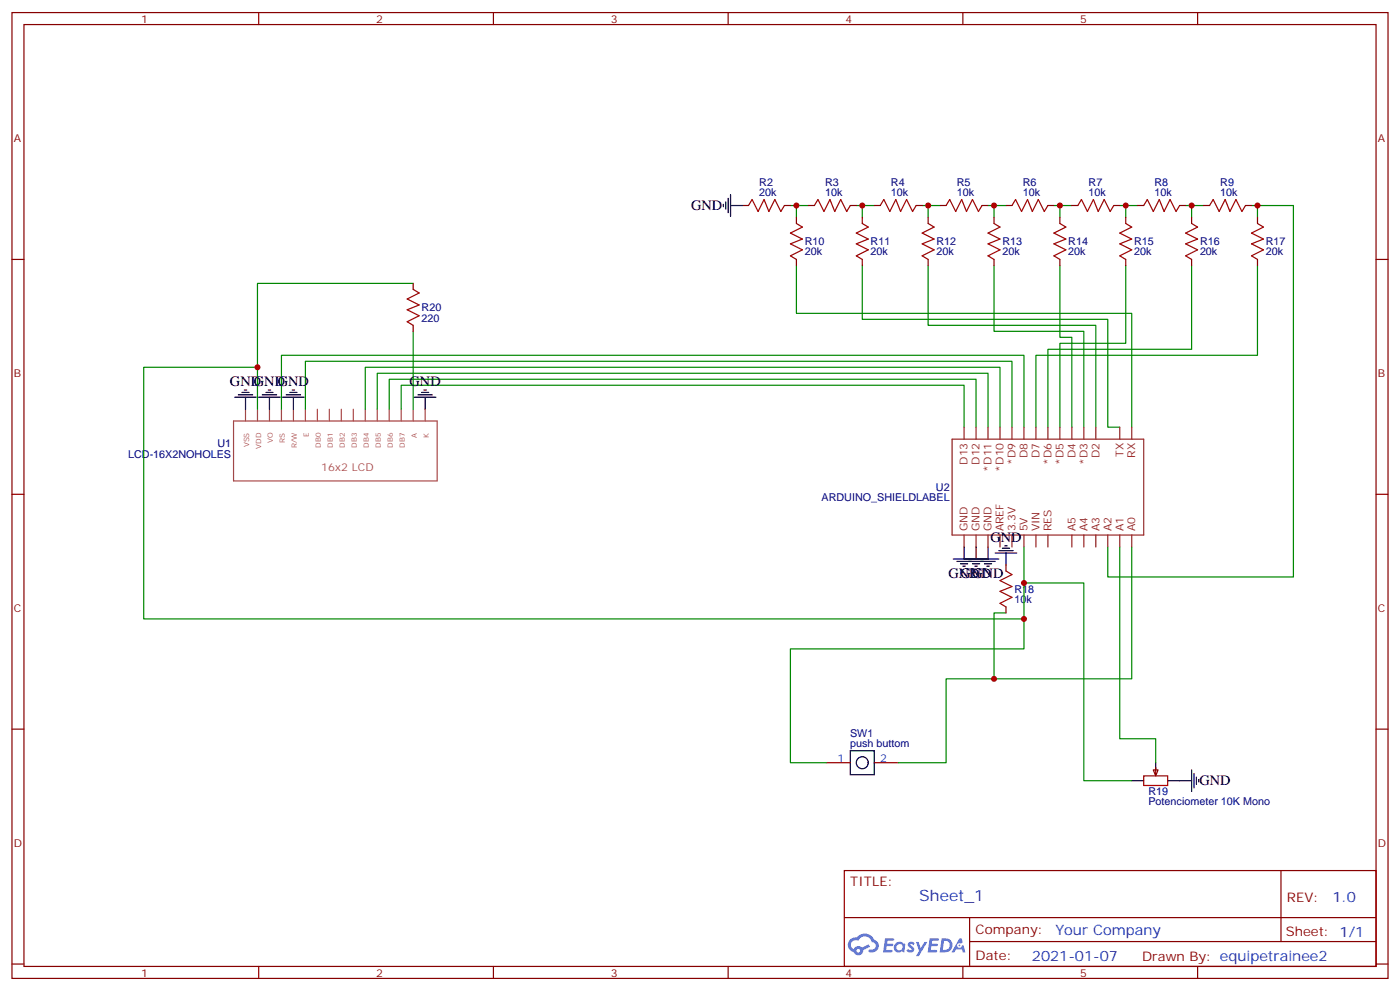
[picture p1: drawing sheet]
<svg xmlns="http://www.w3.org/2000/svg" width="412mm" height="292mm" viewBox="0 0 412 292" stroke-linecap="round" stroke-linejoin="round" font-family="sans-serif">
<g fill="none" stroke="#870000" stroke-width=".35">
<path d="M3.5 3.7h405.4v284.3h-405.4zM7.1 7.2h398.2v277.3h-398.2zM76.2 3.7v3.5M145.3 3.7v3.5M214.5 3.7v3.5M283.6 3.7v3.5M352.8 3.7v3.5M3.5 76.4h3.6M405.3 76.4h3.6M3.5 145.5h3.6M405.3 145.5h3.6M3.5 214.7h3.6"/>
<path d="M405.3 214.7h3.6M248.7 256.3h156.6v28.2h-156.6zM377.3 256.3v20.9M248.7 270.1h156.5M285.6 277.2h119.6M285.6 270.1v14.2M3.5 283.8h3.6M76.2 284.5v3.5M145.3 284.5v3.5M214.5 284.5v3.5M283.6 284.5v3.5M352.8 284.5v3.5"/>
<path d="M405.3 283.8h3.6"/>
</g>
<g fill="#5487ff">
<path d="M267.7 277.5a1.22 1.22 0 0 1 1.7 .2l-.4 .6a.47 .47 0 0 0-.3-.4 .47 .47 0 0 0-.5 .2l.1 .2a1.14 1.14 0 0 1 .8 1.8 1.14 1.14 0 0 1-1.9 0l-.2-.2 .5-.6 .7 .5a.29 .29 0 0 0 .3-.3 .29 .29 0 0 0-.2-.3 1.04 1.04 0 0 1-.6-1.7z"/>
<path d="M260.7 276.2h2.4l.3 .2-.2 .5-1.8 .1-.1 .8h1.5l.3 .4-.3 .4h-1.6l-.2 1.1h1.7l.2 .3-.2 .3-2.6 .1z"/>
<path d="M273.8 276.2h2.4l.3 .2-.1 .5-1.8 .1-.2 .8h1.6l.3 .4-.4 .4-1.6-.1-.1 1.1 1.7 .1 .2 .3-.2 .3-2.6 .1z"/>
<path d="M282.6 276.2h.7l.3 1.3-.6 .3a.69 .69 0 0 0-1 .3 .69 .69 0 0 0 .4 .9 .69 .69 0 0 0 .9-.6l.5-.2 .6 2.2h-.8l-.2-.9h-1.8l-.5 .9h-.8z"/>
<path d="M269.8 277.3h.8l.6 1.8 1.1-1.8h.9l-2.6 4.2h-.8l.9-1.5z"/>
<path d="M277.4 276.2l-.6 4.2h1.3a2.11 2.11 0 0 0 2.5-2.1 2.11 2.11 0 0 0-2.5-2.1zM278.1 277a1.39 1.39 0 0 1 1.7 1.4 1.39 1.39 0 0 1-1.8 1.2h-.3z"/>
<path d="M263.7 277.8a1.54 1.54 0 0 0-.1 2.2 1.54 1.54 0 0 0 2.2 .1l.6 .3 .3-2.3-.2-.3h-.4a1.49 1.49 0 0 0-2.4 0zM264 278.8a.94 .94 0 0 1 1.8 0 .94 .94 0 0 1-1.8 0z"/>
<path d="M250.4 276.6a2.18 2.18 0 0 0 1.1 3.7 1.44 1.44 0 0 0 1.6 .9 1.44 1.44 0 0 0 1.2-1.4l2-1.1-.5-.7-1.9 1a1.47 1.47 0 0 0-2.4 .4 1.39 1.39 0 0 1-.7-1.9 1.39 1.39 0 0 1 2-.5 2.12 2.12 0 0 1 2.2-1.3 2.12 2.12 0 0 1 1.9 1.7 1.14 1.14 0 0 1 1.1 1.4 1.14 1.14 0 0 1-1.7 .7 .43 .43 0 0 0-.5 .4 .43 .43 0 0 0 .4 .5 1.98 1.98 0 0 0 2.5-1.2 1.98 1.98 0 0 0-1.2-2.6 3.1 3.1 0 0 0-5.3-.6l-.9 .1zM252.3 279.9a.55 .55 0 0 1 1.1 0 .55 .55 0 0 1-1.1 0z"/>
<circle cx="282.6" cy="278.3" r=".26"/>
</g>
<g fill="none" stroke="#a64a4a" stroke-width=".35">
<path d="M68.8 123.9h60v17.7h-60zM72.3 120.5v3.4M75.8 120.5v3.4M79.4 120.5v3.4M82.9 120.5v3.4M86.4 120.5v3.4M90 120.5v3.4M93.5 120.5v3.4M97 120.5v3.4M100.5 120.5v3.4M104.1 120.5v3.4M107.6 120.5v3.4"/>
<path d="M111.1 120.5v3.4M114.7 120.5v3.4M118.2 120.5v3.4M121.7 120.5v3.4M125.2 120.5v3.4"/>
</g>
<g fill="none" stroke="#000" stroke-width=".35">
<path d="M213.8 59.4v2.2M214.5 58.4v4.2M215.2 57.3v6.4M213.1 60.1v.8M215.2 60.5h3.5M69.1 116.9h6.4M70.2 116.2h4.2M71.3 115.5h2.1M72 114.8h.7M72.3 116.9v3.6M76.2 116.9h6.3M77.3 116.2h4.2"/>
<path d="M78.3 115.5h2.1M79 114.8h.7M79.4 116.9v3.6M83.3 116.9h6.3M84.3 116.2h4.2M85.4 115.5h2.1M86.1 114.8h.7M86.4 116.9v3.6M122.1 116.9h6.3M123.1 116.2h4.3M124.2 115.5h2.1M124.9 114.8h.7"/>
<path d="M125.2 116.9v3.6M280.8 164.6h13.4M281.9 165.3h11.3M282.9 166h2.1M283.6 166.7h.7M284 161v3.6M286.5 166h2.1M287.2 166.7h.7M287.5 161v3.6M290 166h2.1M290.7 166.7h.7M291 161v3.6"/>
<path d="M293.2 162.8h6.3M294.2 162.1h4.2M295.3 161.4h2.1M296 160.7h.7M296.3 162.8v3.5M250.5 221h7v7.1h-7zM333.4 229.8h3.5M340.4 224.5v1.8M344 229.8h7M351 226.7v6.3M351.7 227.7v4.3M352.4 228.8v2.1"/>
<path d="M353.1 229.5v.7"/>
<circle cx="254" cy="224.5" r="1.76"/>
</g>
<g fill="none" stroke="#870000" stroke-width=".35">
<path d="M218.7 60.5h1.8M231.1 60.5h1.7M234.6 64v1.8M234.6 76.4v1.7M238.1 60.5h1.8M250.5 60.5h1.7M254 64v1.8M254 76.4v1.7M257.5 60.5h1.8M269.9 60.5h1.7M273.4 64v1.8M273.4 76.4v1.7"/>
<path d="M276.9 60.5h1.8M289.3 60.5h1.7M292.8 64v1.8M292.8 76.4v1.7M296.3 60.5h1.8M308.7 60.5h1.7M312.2 64v1.8M312.2 76.4v1.7M315.7 60.5h1.8M328.1 60.5h1.7M331.6 64v1.8M331.6 76.4v1.7"/>
<path d="M335.1 60.5h1.8M347.5 60.5h1.7M351 64v1.8M351 76.4v1.7M354.5 60.5h1.8M366.9 60.5h1.8M370.4 64v1.8M370.4 76.4v1.7M121.7 83.4v1.8M121.7 95.8v1.7M296.3 166.3v1.8M296.3 178.7v1.7"/>
<path d="M243.4 224.5h7.1M257.5 224.5h7.1M339.7 226.7h1.4l-.7 1.7zM340.4 226v2.1"/>
</g>
<g fill="none" stroke="#a10000" stroke-width=".35">
<path d="M220.5 60.5l1-1.8 1.8 3.6 1.8-3.6 1.4 3.6 1.7-3.6 1.8 3.6 1.1-1.8M234.6 65.8l1.8 1.1-3.6 1.7 3.6 1.8-3.6 1.4 3.6 1.8-3.6 1.7 1.8 1.1M239.9 60.5l1-1.8 1.8 3.6 1.8-3.6 1.4 3.6 1.7-3.6 1.8 3.6 1.1-1.8M254 65.8l1.8 1.1-3.6 1.7 3.6 1.8-3.6 1.4 3.6 1.8-3.6 1.7 1.8 1.1M259.3 60.5l1-1.8 1.8 3.6 1.8-3.6 1.4 3.6 1.8-3.6 1.7 3.6 1.1-1.8M273.4 65.8l1.8 1.1-3.6 1.7 3.6 1.8-3.6 1.4 3.6 1.8-3.6 1.7 1.8 1.1M278.7 60.5l1.1-1.8 1.7 3.6 1.8-3.6 1.4 3.6 1.8-3.6 1.7 3.6 1.1-1.8M292.8 65.8l1.8 1.1-3.6 1.7 3.6 1.8-3.6 1.4 3.6 1.8-3.6 1.7 1.8 1.1M298.1 60.5l1.1-1.8 1.7 3.6 1.8-3.6 1.4 3.6 1.8-3.6 1.7 3.6 1.1-1.8M312.2 65.8l1.8 1.1-3.6 1.7 3.6 1.8-3.6 1.4 3.6 1.8-3.6 1.7 1.8 1.1M317.5 60.5l1.1-1.8 1.7 3.6 1.8-3.6 1.4 3.6 1.8-3.6 1.7 3.6 1.1-1.8M331.6 65.8l1.8 1.1-3.6 1.7 3.6 1.8-3.6 1.4 3.6 1.8-3.6 1.7 1.8 1.1"/>
<path d="M336.9 60.5l1.1-1.8 1.7 3.6 1.8-3.6 1.4 3.6 1.8-3.6 1.7 3.6 1.1-1.8M351 65.8l1.8 1.1-3.6 1.7 3.6 1.8-3.6 1.4 3.6 1.8-3.6 1.7 1.8 1.1M356.3 60.5l1.1-1.8 1.7 3.6 1.8-3.6 1.4 3.6 1.8-3.6 1.7 3.6 1.1-1.8M370.4 65.8l1.8 1.1-3.5 1.7 3.5 1.8-3.5 1.4 3.5 1.8-3.5 1.7 1.7 1.1M121.7 85.2l1.8 1.1-3.6 1.7 3.6 1.8-3.6 1.4 3.6 1.8-3.6 1.7 1.8 1.1M296.3 168.1l1.8 1.1-3.5 1.7 3.5 1.8-3.5 1.4 3.5 1.8-3.5 1.7 1.7 1.1M336.9 228.4h7.1v2.8h-7.1z"/>
</g>
<g fill="none" stroke="#008700" stroke-width=".35">
<path d="M232.8 60.5h5.3M234.6 78.1v14.2h98.8v33.5M234.6 60.5v3.5M252.2 60.5h5.3M254 78.1v15.9h72.3v31.8h3.5M254 60.5v3.5M271.6 60.5h5.3M273.4 78.1v17.7h49.4v30M273.4 60.5v3.5M291 60.5h5.3M292.8 78.1v19.4h26.5v28.3M292.8 60.5v3.5"/>
<path d="M310.4 60.5h5.3M312.2 78.1v21.2h3.5v26.5M312.2 60.5v3.5M329.8 60.5h5.3M331.6 78.1v23h-19.4v24.7M331.6 60.5v3.5M349.2 60.5h1.8v3.5M351 78.1v24.7h-42.3v23M351 60.5h3.5M368.7 60.5h1.7v3.5M370.4 60.5h10.6v109.4h-54.7v-8.9M370.4 78.1v26.5h-65.2v21.2"/>
<path d="M121.7 83.4h-45.9v37.1M121.7 97.5v23M75.8 108.1h-33.5v74.1h259.3v-21.2M82.9 120.5v-15.9h218.7v21.2M90 120.5v-14.1h208.1v19.4M107.6 120.5v-12.4h187v17.7M111.1 120.5v-10.6h179.9v15.9M114.7 120.5v-8.8h172.8v14.1M118.2 120.5v-7.1h165.8v12.4M301.6 171.6h17.7v58.2h14.1M329.8 161v56.5h10.6v7M333.4 161v38.8h-54.7v24.7h-14.1"/>
<path d="M296.3 180.4h-3.5v19.4M301.6 182.2v8.8h-68.8v33.5h10.6"/>
</g>
<g fill="none" stroke="#8c2424" stroke-width=".35">
<path d="M280.5 129.3h56.4v28.2h-56.4zM284 125.8v3.5M287.5 125.8v3.5M291 125.8v3.5M294.6 125.8v3.5M298.1 125.8v3.5M301.6 125.8v3.5M305.2 125.8v3.5M308.7 125.8v3.5M312.2 125.8v3.5M315.7 125.8v3.5M319.3 125.8v3.5"/>
<path d="M322.8 125.8v3.5M329.8 125.8v3.5M333.4 125.8v3.5M284 157.5v3.5M287.5 157.5v3.5M291 157.5v3.5M294.6 157.5v3.5M298.1 157.5v3.5M301.6 157.5v3.5M305.2 157.5v3.5M308.7 157.5v3.5M315.7 157.5v3.5"/>
<path d="M319.3 157.5v3.5M322.8 157.5v3.5M326.3 157.5v3.5M329.8 157.5v3.5M333.4 157.5v3.5"/>
</g>
<g fill="#c00">
<circle cx="75.8" cy="108.1" r=".88"/>
<circle cx="301.6" cy="171.6" r=".88"/>
<circle cx="292.8" cy="199.8" r=".88"/>
<circle cx="301.6" cy="182.2" r=".88"/>
<circle cx="370.4" cy="60.5" r=".88"/>
<circle cx="351" cy="60.5" r=".88"/>
<circle cx="331.6" cy="60.5" r=".88"/>
<circle cx="312.2" cy="60.5" r=".88"/>
<circle cx="292.8" cy="60.5" r=".88"/>
<circle cx="273.4" cy="60.5" r=".88"/>
<circle cx="254" cy="60.5" r=".88"/>
<circle cx="234.6" cy="60.5" r=".88"/>
</g>
<text font-size="4.6" fill="#00f" x="270.8" y="265.3">Sheet_1</text>
<g font-size="4.2">
<text x="203.6" y="61.9">GND</text>
<text x="67.7" y="113.6">GND</text>
<text x="74.8" y="113.6">GND</text>
<text x="81.9" y="113.6">GND</text>
<text x="120.7" y="113.6">GND</text>
<text x="291.8" y="159.6">GND</text>
<text x="279.4" y="170.2">GND</text>
<text x="282.9" y="170.2">GND</text>
<text x="286.5" y="170.2">GND</text>
<text x="353.3" y="231.2">GND</text>
</g>
<g font-size="4.2" fill="#00f">
<text x="392.5" y="265.6">1.0</text>
<text x="310.9" y="275.1">Your Company</text>
<text x="304" y="282.9">2021-01-07</text>
</g>
<g font-size="3.9" fill="#800">
<text x="250.5" y="260.9">TITLE:</text>
<text x="379.1" y="265.6">REV:</text>
<text x="287.4" y="275.1">Company:</text>
<text x="378.7" y="275.7">Sheet: 1/1</text>
<text x="287.4" y="282.8">Date:</text>
<text x="336.4" y="282.8">Drawn By: equipetrainee2</text>
</g>
<g font-size="3.2" fill="#800">
<text x="41.6" y="6.7">1</text>
<text x="110.8" y="6.7">2</text>
<text x="179.9" y="6.7">3</text>
<text x="249.1" y="6.7">4</text>
<text x="318.2" y="6.7">5</text>
<text x="4.1" y="41.8">A</text>
<text x="405.9" y="41.8">A</text>
<text x="4.1" y="110.9">B</text>
<text x="405.9" y="110.9">B</text>
<text x="4.1" y="180.1">C</text>
<text x="405.9" y="180.1">C</text>
<text x="4.1" y="249.2">D</text>
<text x="405.9" y="249.2">D</text>
<text x="41.6" y="287.5">1</text>
<text x="110.8" y="287.5">2</text>
<text x="179.9" y="287.5">3</text>
<text x="249.1" y="287.5">4</text>
<text x="318.2" y="287.5">5</text>
</g>
<g font-size="3.2" fill="#000080">
<text x="223.7" y="57.7">20k</text>
<text x="223.7" y="54.7">R2</text>
<text x="243.1" y="57.7">10k</text>
<text x="243.1" y="54.7">R3</text>
<text x="262.5" y="57.7">10k</text>
<text x="262.5" y="54.7">R4</text>
<text x="281.9" y="57.7">10k</text>
<text x="281.9" y="54.7">R5</text>
<text x="301.3" y="57.7">10k</text>
<text x="301.3" y="54.7">R6</text>
<text x="320.7" y="57.7">10k</text>
<text x="320.7" y="54.7">R7</text>
<text x="340.1" y="57.7">10k</text>
<text x="340.1" y="54.7">R8</text>
<text x="359.5" y="57.7">10k</text>
<text x="359.5" y="54.7">R9</text>
<text x="237.1" y="75.2">20k</text>
<text x="237.1" y="72.3">R10</text>
<text x="256.5" y="75.2">20k</text>
<text x="256.5" y="72.3">R11</text>
<text x="275.9" y="75.2">20k</text>
<text x="275.9" y="72.3">R12</text>
<text x="295.3" y="75.2">20k</text>
<text x="295.3" y="72.3">R13</text>
<text x="314.7" y="75.2">20k</text>
<text x="314.7" y="72.3">R14</text>
<text x="334.1" y="75.2">20k</text>
<text x="334.1" y="72.3">R15</text>
<text x="353.5" y="75.2">20k</text>
<text x="353.5" y="72.3">R16</text>
<text x="372.9" y="75.2">20k</text>
<text x="372.9" y="72.3">R17</text>
<text x="124.2" y="94.7">220</text>
<text x="124.2" y="91.5">R20</text>
<text x="64" y="131.7">U1</text>
<text x="37.7" y="134.9">LCD-16X2NOHOLES</text>
<text x="242" y="147.6">ARDUINO_SHIELDLABEL</text>
<text x="275.7" y="144.5">U2</text>
<text x="298.8" y="177.6">10k</text>
<text x="298.8" y="174.4">R18</text>
<text x="250.4" y="219.8">push buttom</text>
<text x="250.4" y="216.9">SW1</text>
<text x="338.3" y="237">Potenciometer 10K Mono</text>
<text x="338.3" y="234.1">R19</text>
</g>
<g font-size="3.2" fill="#8d2323">
<text x="285" y="136.8" transform="rotate(-90 285 136.8)">D13</text>
<text x="288.6" y="136.8" transform="rotate(-90 288.6 136.8)">D12</text>
<text x="299.2" y="136.8" transform="rotate(-90 299.2 136.8)">*D9</text>
<text x="302.7" y="134.8" transform="rotate(-90 302.7 134.8)">D8</text>
<text x="306.2" y="134.8" transform="rotate(-90 306.2 134.8)">D7</text>
<text x="309.7" y="136.8" transform="rotate(-90 309.7 136.8)">*D6</text>
<text x="313.3" y="136.8" transform="rotate(-90 313.3 136.8)">*D5</text>
<text x="316.8" y="134.8" transform="rotate(-90 316.8 134.8)">D4</text>
<text x="320.3" y="136.8" transform="rotate(-90 320.3 136.8)">*D3</text>
<text x="323.8" y="134.8" transform="rotate(-90 323.8 134.8)">D2</text>
<text x="330.9" y="134.5" transform="rotate(-90 330.9 134.5)">TX</text>
<text x="334.4" y="134.7" transform="rotate(-90 334.4 134.7)">RX</text>
<text x="292.1" y="138.8" transform="rotate(-90 292.1 138.8)">*D11</text>
<text x="295.6" y="138.8" transform="rotate(-90 295.6 138.8)">*D10</text>
<text x="285" y="156.5" transform="rotate(-90 285 156.5)">GND</text>
<text x="288.6" y="156.5" transform="rotate(-90 288.6 156.5)">GND</text>
<text x="292.1" y="156.5" transform="rotate(-90 292.1 156.5)">GND</text>
<text x="295.6" y="156.5" transform="rotate(-90 295.6 156.5)">AREF</text>
<text x="299.2" y="156.5" transform="rotate(-90 299.2 156.5)">3.3V</text>
<text x="302.7" y="156.5" transform="rotate(-90 302.7 156.5)">5V</text>
<text x="306.2" y="156.5" transform="rotate(-90 306.2 156.5)">VIN</text>
<text x="309.7" y="156.5" transform="rotate(-90 309.7 156.5)">RES</text>
<text x="316.8" y="156.5" transform="rotate(-90 316.8 156.5)">A5</text>
<text x="320.3" y="156.5" transform="rotate(-90 320.3 156.5)">A4</text>
<text x="323.8" y="156.5" transform="rotate(-90 323.8 156.5)">A3</text>
<text x="327.4" y="156.5" transform="rotate(-90 327.4 156.5)">A2</text>
<text x="330.9" y="156.5" transform="rotate(-90 330.9 156.5)">A1</text>
<text x="334.4" y="156.5" transform="rotate(-90 334.4 156.5)">A0</text>
</g>
<text font-size="3.2" fill="#a54b4b" x="94.6" y="138.8">16x2 LCD</text>
<g font-size="3.2" fill="#00f">
<text x="246.7" y="224.2">1</text>
<text x="259.3" y="224.2">2</text>
</g>
<g font-size="2.1" fill="#a54b4b">
<text x="73.4" y="131.7" transform="rotate(-90 73.4 131.7)">VSS</text>
<text x="80.4" y="130.5" transform="rotate(-90 80.4 130.5)">VO</text>
<text x="83.9" y="130.3" transform="rotate(-90 83.9 130.3)">RS</text>
<text x="87.5" y="131.9" transform="rotate(-90 87.5 131.9)">R/W</text>
<text x="91" y="128.7" transform="rotate(-90 91 128.7)">E</text>
<text x="94.5" y="131.8" transform="rotate(-90 94.5 131.8)">DB0</text>
<text x="98.1" y="131.8" transform="rotate(-90 98.1 131.8)">DB1</text>
<text x="101.6" y="131.8" transform="rotate(-90 101.6 131.8)">DB2</text>
<text x="105.1" y="131.8" transform="rotate(-90 105.1 131.8)">DB3</text>
<text x="108.6" y="131.8" transform="rotate(-90 108.6 131.8)">DB4</text>
<text x="112.2" y="131.8" transform="rotate(-90 112.2 131.8)">DB5</text>
<text x="115.7" y="131.8" transform="rotate(-90 115.7 131.8)">DB6</text>
<text x="119.2" y="131.8" transform="rotate(-90 119.2 131.8)">DB7</text>
<text x="122.7" y="128.8" transform="rotate(-90 122.7 128.8)">A</text>
<text x="126.3" y="128.8" transform="rotate(-90 126.3 128.8)">K</text>
<text x="76.9" y="132.1" transform="rotate(-90 76.9 132.1)">VDD</text>
</g>
</svg>
